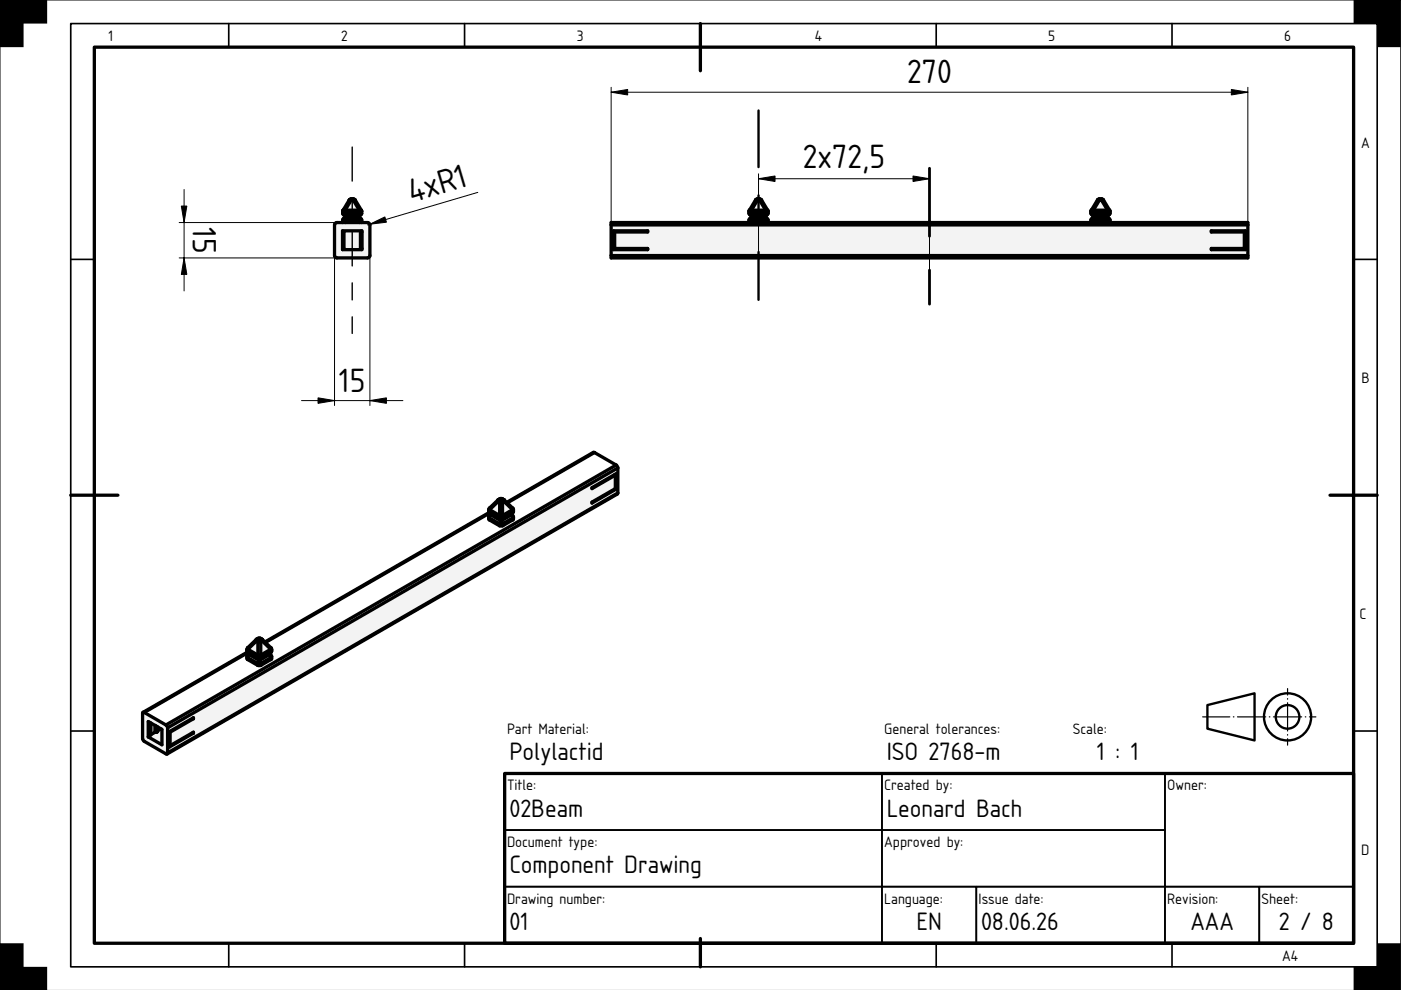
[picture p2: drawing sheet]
<svg xmlns="http://www.w3.org/2000/svg" width="297mm" height="210mm" viewBox="0 0 297 210" stroke-linecap="round" stroke-linejoin="round" font-family="sans-serif">
<path d="M0 0h297v210h-297z" fill="#fff" stroke="#000" stroke-width=".21"/>
<path d="M20 10h267v190h-267zM148.5 5v10M15 105h10M282 105h10M107 164h180v36h-180zM148.5 199v6" fill="none" stroke="#000" stroke-width=".7"/>
<g fill="none" stroke="#000" stroke-width=".35">
<path d="M15 5h277v200h-277zM48.5 5v5M98.5 5v5M198.5 5v5M248.5 5v5M15 55h5M287 55h5M15 155h5M287 155h5M107 164h80v12h-80zM107 176h80v12h-80zM187 176h60v12h-60z"/>
<path d="M187 164h60v12h-60zM247 164h40v24h-40zM48.5 200v5M98.5 200v5M107 188h80v12h-80zM187 188h20v12h-20zM198.5 200v5M207 188h40v12h-40zM247 188h20v12h-20zM248.5 200v5M267 188h20v12h-20z"/>
</g>
<path d="M0 0h10v5h-5v5h-5zM287 0h10v10h-5v-5h-5zM0 200h5v5h5v5h-10zM292 200h5v10h-10v-5h5z" fill="#000"/>
<g fill="none" stroke="#000" stroke-width=".5">
<path d="M256 149.5l10-2.5v10l-10-2.5z"/>
<circle cx="273" cy="152" r="5"/>
<circle cx="273" cy="152" r="2.5"/>
</g>
<path d="M255 152h24" fill="none" stroke="#000" stroke-width=".25" stroke-dasharray="6 .7 .1 .7" stroke-dashoffset=".2"/>
<path d="M273 158v-12" fill="none" stroke="#000" stroke-width=".25" stroke-dasharray="6 .7 .1 .7" stroke-dashoffset="4.6"/>
<g fill="#f1f3f5">
<path d="M74.1 42.3l.8-.1 .3 .1 1.4 2.3 .1 .6a.57 .57 0 0 1-.8 .5v.5a.57 .57 0 0 1 .8 .5v.5l1.5 .1 .2 .4v6.5l-.2 .4-.3 .1h-6.5l-.4-.3-.1-6.7 .3-.4 1.5-.1v-.5a.57 .57 0 0 1 .7-.5v-.5a.7 .7 0 0 1-.7-.3 .7 .7 0 0 1 0-.8z" fill-rule="evenodd"/>
<path d="M71 47.4l.4-.2 6.8 .1 .2 .4v6.7l-.5 .3-6.7-.1-.3-.4z" fill-rule="evenodd"/>
<path d="M72.6 48.9h4.1v4h-4.1z" fill-rule="evenodd"/>
<path d="M72.6 48.9h4.1v.3h-.3v3.5h.3v.2h-4.1v-.2h.3v-3.5h-.3z" fill-rule="evenodd"/>
<path d="M74.5 42.4h.4l1.3 2.2h-3z" fill-rule="evenodd"/>
<path d="M73.2 45.2h3v.5h-3z" fill-rule="evenodd"/>
<path d="M73.2 46.2h3v.5h-3z" fill-rule="evenodd"/>
<path d="M73.2 46.7h3v.5h-3z" fill-rule="evenodd"/>
<path d="M73.4 45.7h2.5v.5h-2.5z" fill-rule="evenodd"/>
</g>
<path d="M73.2 45h3" fill="none" stroke="#f1f3f5" stroke-width=".36"/>
<g fill="#f1f3f5">
<path d="M74 42.4h.5l-1.3 2.2h-.5z" fill-rule="evenodd"/>
<path d="M74.9 42.4h.4l1.3 2.2h-.4z" fill-rule="evenodd"/>
</g>
<path d="M73.2 44.7h3" fill="none" stroke="#f1f3f5" stroke-width=".26"/>
<path d="M72.8 49.2v3.5M76.5 49.2v3.5" fill="none" stroke="#f1f3f5" stroke-width=".21"/>
<g fill="#f1f3f5">
<path d="M72.7 46.7h.5v.5h-.5z" fill-rule="evenodd"/>
<path d="M76.2 46.7h.5v.5h-.5z" fill-rule="evenodd"/>
<path d="M76.2 45.2h.5l-.3 .4-.2 .1z" fill-rule="evenodd"/>
<path d="M76.2 46.2l.4 .2 .1 .3h-.5z" fill-rule="evenodd"/>
<path d="M72.9 46.3l.3-.1v.5h-.5z" fill-rule="evenodd"/>
<path d="M72.7 45.2h.5v.5l-.3-.1z" fill-rule="evenodd"/>
<path d="M76.2 44.8h.5v.4h-.5z" fill-rule="evenodd"/>
<path d="M72.7 44.8h.5v.4h-.5z" fill-rule="evenodd"/>
</g>
<path d="M72.7 49.2v3.5M76.7 49.2v3.5" fill="none" stroke="#f1f3f5" stroke-width=".21"/>
<g fill="#f1f3f5">
<path d="M76.2 44.6h.4l.1 .2h-.5z" fill-rule="evenodd"/>
<path d="M72.7 44.6h.5v.2h-.5z" fill-rule="evenodd"/>
<path d="M74.5 42.2h.4v.2h-.4z" fill-rule="evenodd"/>
<path d="M74.9 42.2l.4 .2h-.4z" fill-rule="evenodd"/>
<path d="M74.1 42.3l.4-.1v.2h-.5z" fill-rule="evenodd"/>
<path d="M72.7 44.6v.2z" fill-rule="evenodd"/>
<path d="M76.6 44.6l.1 .2z" fill-rule="evenodd"/>
</g>
<g fill="none" stroke="#000" stroke-width=".7">
<path d="M71.2 47.3l6.7-.1 .5 .2v6.8l-.2 .4-6.8 .1-.4-.3-.1-6.7zM72.6 48.9h4.1v4h-4.1zM72.6 49.2h.3v3.5h-.3M72.7 45.2l.2 .4 .3 .1M72.7 44.8v.4M72.7 46.7v.5M72.7 49.2v3.5M72.7 46.7h4M72.7 45.2h4M72.7 44.8h4M72.7 44.6v.2M72.7 44.6h.5"/>
<path d="M73.2 46.2l-.3 .1-.2 .4M73.2 46.2h3M73.2 45.7h3M73.2 44.6v1.1M73.2 46.2v1M73.2 44.6h3M73.4 45.7v.5M74 42.4h.5M74 42.4l-1.3 2.2M74.5 42.2l-.5 .2M74.5 42.2h.4M74.5 42.4l-1.3 2.2"/>
<path d="M74.5 42.4h.4M74.5 42.2v.2M74.9 42.2l.4 .2M74.9 42.4h.4M74.9 42.4l1.3 2.2M74.9 42.2v.2M75.3 42.4l1.3 2.2M75.9 45.7v.5M76.2 46.2l.2 .1 .3 .4M76.2 44.6h.4M76.2 44.6v1.1M76.2 46.2v1"/>
<path d="M76.6 44.6l.1 .2M76.6 49.2v3.5M76.7 45.2l-.3 .4-.2 .1M76.7 44.8v.4M76.7 46.7v.5M76.7 49.2v3.5M76.7 49.2h-.3v3.5h.3"/>
</g>
<path d="M74.7 31.2v39.5" fill="none" stroke="#000" stroke-width=".3" stroke-dasharray="7.2 3.6 3.6 3.6"/>
<path d="M38 47.2h33.4M38 54.7h33.4M39 40.2v21.5M70.9 47.7v38.3M78.4 47.7v38.3M101.3 40.8l-23.4 6.9M63.9 84.9h21.5" fill="none" stroke="#000" stroke-width=".21"/>
<path d="M38.4 43.7h1.2l-.6 3.5zM39 54.7l.6 3.5h-1.2zM78.4 47.5l3.2-1.5 .3 1.1zM67.4 84.4l3.5 .5-3.5 .6zM78.4 84.9l3.5-.5v1.1z" fill="#000" stroke="#000" stroke-width=".21"/>
<g fill="#f1f3f5">
<path d="M35.5 154.3l95.5-55.1v5.3l-95.5 55.1z" fill-rule="evenodd"/>
<path d="M35.2 153.7l95.4-55.1 .3 .4 .1 .2-95.5 55.1z" fill-rule="evenodd"/>
<path d="M30.3 151l4.9 2.7 .3 .4-.1 5.8-4.8-2.7-.3-.4z" fill-rule="evenodd"/>
<path d="M35.5 159.6l95.5-55.1-.1 .2-95.5 55.2z" fill-rule="evenodd"/>
<path d="M31.4 153l2.9 1.7v3.2l-2.9-1.7z" fill-rule="evenodd"/>
<path d="M56.2 136.1l47.5-27.4 .1 .1-47.5 27.4z" fill-rule="evenodd"/>
<path d="M31.8 155.6l.2 .2 .9-.6 .3 .1 .2-.2v-.2l.7-.4 .2 .2v3.2l-2.9-1.7 .4-.2z" fill-rule="evenodd"/>
<path d="M30.3 151l22.1-12.7 .1 .1-21.9 12.7z" fill-rule="evenodd"/>
<path d="M103.8 108.1l1.8-1.8 .3 .2v2.8z" fill-rule="evenodd"/>
<path d="M52.6 137.7l1.8-1.8 .3 .2v2.8z" fill-rule="evenodd"/>
<path d="M55.3 136.1l.3-.2 1.8 1.8-2.1 1.2z" fill-rule="evenodd"/>
<path d="M106.5 106.5l.4-.2 1.8 1.8-2.2 1.2z" fill-rule="evenodd"/>
<path d="M107.4 106.5l18.4-10.6h.2l-18.5 10.7z" fill-rule="evenodd"/>
<path d="M35.9 155.1l5.1-2.9v.2l-4.9 2.8v2.9l4.9-2.9v.2l-5.1 3z" fill-rule="evenodd"/>
<path d="M125.5 103.4l5.1-3v3.3l-5.1 3v-.2l5-2.9v-2.9l-5 2.9z" fill-rule="evenodd"/>
<path d="M52.7 139l.2-.2 2.1 1.2-.4 .6-2.1-1.2z" fill-rule="evenodd"/>
<path d="M55 140l2.1-1.2 .3 .4 .1 .2-2.2 1.2z" fill-rule="evenodd"/>
<path d="M103.9 109.4l.2-.2 2.1 1.2-.3 .7-2.1-1.3z" fill-rule="evenodd"/>
<path d="M106.2 110.4l2.2-1.2 .3 .4v.2l-2.1 1.3z" fill-rule="evenodd"/>
<path d="M32 153.3l.9 .5v1.4l-.9 .6z" fill-rule="evenodd"/>
<path d="M54.7 136.1h.6v2.8h-.6z" fill-rule="evenodd"/>
<path d="M105.9 106.5h.6v2.8h-.6z" fill-rule="evenodd"/>
<path d="M31.4 153l.4 .2v2.8l-.4 .2z" fill-rule="evenodd"/>
<path d="M35.9 158l.2 .1 4.7-2.8 .2 .1-5.1 3z" fill-rule="evenodd"/>
<path d="M125.5 106.5l5-2.9 .1 .1-5.1 3z" fill-rule="evenodd"/>
<path d="M35.9 155.1l4.9-2.8 .2 .1-4.9 2.8z" fill-rule="evenodd"/>
<path d="M125.5 103.4l4.8-2.8 .2 .1-5 2.9z" fill-rule="evenodd"/>
<path d="M52.5 139.4l2.1 1.2v.5l-2.1-1.3z" fill-rule="evenodd"/>
<path d="M106.6 111.1l2.1-1.3v.4l-2.1 1.3z" fill-rule="evenodd"/>
<path d="M55.3 140.6l2.2-1.2v.4l-2.2 1.3z" fill-rule="evenodd"/>
<path d="M103.8 109.8l2.1 1.3v.4l-2.1-1.3z" fill-rule="evenodd"/>
<path d="M52.9 138.8l.2-.1 1.9 1.1 1.9-1.1 .2 .1-2.1 1.2z" fill-rule="evenodd"/>
<path d="M104.1 109.2l.2-.1 1.9 1.1 2-1.1 .2 .1-2.2 1.2z" fill-rule="evenodd"/>
<path d="M103.8 108.3l2.1 1.2v.3l-2.1-1.2z" fill-rule="evenodd"/>
<path d="M106.6 109.5l2.1-1.2v.3l-2.1 1.2z" fill-rule="evenodd"/>
<path d="M55.3 139.1l2.2-1.2v.3l-2.2 1.2z" fill-rule="evenodd"/>
<path d="M52.5 137.9l2.1 1.2v.3l-2.1-1.2z" fill-rule="evenodd"/>
<path d="M130.3 100.6l.3-.2v3.3l-.1-.1v-2.9z" fill-rule="evenodd"/>
<path d="M52.6 137.7l2.1 1.2-.1 .2-2.1-1.2z" fill-rule="evenodd"/>
<path d="M106.5 109.3l2.2-1.2v.2l-2.1 1.2z" fill-rule="evenodd"/>
<path d="M55.3 138.9l2.1-1.2 .1 .2-2.2 1.2z" fill-rule="evenodd"/>
<path d="M103.8 108.1l2.1 1.2v.2l-2.1-1.2z" fill-rule="evenodd"/>
</g>
<path d="M31.9 153.2v2.6M36 155.1v3" fill="none" stroke="#f1f3f5" stroke-width=".21"/>
<g fill="#f1f3f5">
<path d="M33.4 154.1l.7 .4-.7 .4z"/>
<path d="M40.8 152.3l.2-.1v.2z"/>
<path d="M40.8 155.3l.2-.1v.2z"/>
<path d="M32.9 153.8l.3 .2v1.3h-.3z" fill-rule="evenodd"/>
<path d="M52.5 138.2l2.1 1.2 .1 .3-2.1-1.3z" fill-rule="evenodd"/>
<path d="M103.8 108.6l2.1 1.2 .1 .3-2.1-1.3z" fill-rule="evenodd"/>
<path d="M55.3 139.4l2.2-1.2-.1 .2-2.2 1.3z" fill-rule="evenodd"/>
<path d="M106.6 109.8l2.1-1.2-.1 .2-2.1 1.3z" fill-rule="evenodd"/>
<path d="M54.6 140.6h.7v.5h-.7z" fill-rule="evenodd"/>
<path d="M105.9 111.1h.7v.4h-.7z" fill-rule="evenodd"/>
<path d="M33.2 154l.2 .1v1l-.2 .2z" fill-rule="evenodd"/>
<path d="M54.6 139.1h.7v.3h-.7z" fill-rule="evenodd"/>
<path d="M105.9 109.5h.7v.3h-.7z" fill-rule="evenodd"/>
<path d="M105.9 109.3h.6l.1 .1a.46 .46 0 0 1-.7 .1z" fill-rule="evenodd"/>
<path d="M54.7 138.9h.6v.1a.46 .46 0 0 1-.7 .1z" fill-rule="evenodd"/>
<path d="M106.2 106.1l.3-.2 .4 .4-.4 .2z" fill-rule="evenodd"/>
<path d="M54.6 135.6l.1-.1 .3 .2-.3 .4-.3-.2z" fill-rule="evenodd"/>
<path d="M55 135.7l.3-.2 .3 .4-.3 .2z" fill-rule="evenodd"/>
<path d="M105.8 106l.1-.1 .3 .2-.3 .4-.3-.2z" fill-rule="evenodd"/>
<path d="M106.1 106.2l.1-.1 .3 .4h-.6z" fill-rule="evenodd"/>
<path d="M54.9 135.8l.1-.1 .3 .4h-.6z" fill-rule="evenodd"/>
<path d="M105.9 109.8h.7a.36 .36 0 0 1-.4 .3 .36 .36 0 0 1-.3-.3z" fill-rule="evenodd"/>
<path d="M54.6 139.4h.7a.36 .36 0 0 1-.3 .3 .36 .36 0 0 1-.4-.3z" fill-rule="evenodd"/>
<path d="M108.4 109.2h.2l.2 .3-.1 .3z" fill-rule="evenodd"/>
<path d="M103.7 109.3l.4-.1-.3 .6-.2-.2z" fill-rule="evenodd"/>
<path d="M52.5 138.9l.4-.1-.4 .6-.1-.2z" fill-rule="evenodd"/>
<path d="M57.1 138.8h.3l.2 .2-.1 .4z" fill-rule="evenodd"/>
<path d="M54.7 135.5l.3-.1 .3 .1-.3 .2z" fill-rule="evenodd"/>
<path d="M105.9 105.9l.3-.1 .3 .1-.3 .2z" fill-rule="evenodd"/>
<path d="M105.6 106l.3-.1-.3 .4z" fill-rule="evenodd"/>
<path d="M54.3 135.6l.4-.1-.3 .4z" fill-rule="evenodd"/>
<path d="M55.3 135.5l.3 .1v.3z" fill-rule="evenodd"/>
<path d="M106.5 105.9l.4 .1v.3z" fill-rule="evenodd"/>
<path d="M104.5 109.2l1.7 1z" fill-rule="evenodd"/>
<path d="M53.2 138.8l1.8 1z" fill-rule="evenodd"/>
<path d="M55 139.7l1.7-.9-1.7 1z" fill-rule="evenodd"/>
<path d="M106.2 110.1l1.8-.9-1.8 1z" fill-rule="evenodd"/>
<path d="M108.9 109.6l-.2 .6z" fill-rule="evenodd"/>
<path d="M52.4 139.2l.1 .6z" fill-rule="evenodd"/>
<path d="M57.6 139.2l-.1 .6z" fill-rule="evenodd"/>
<path d="M103.6 109.6l.2 .6z" fill-rule="evenodd"/>
<path d="M106.2 105.8l.6 .1z" fill-rule="evenodd"/>
<path d="M54.4 135.5l.6-.1z" fill-rule="evenodd"/>
<path d="M55 135.4l.5 .1z" fill-rule="evenodd"/>
<path d="M105.7 105.9l.5-.1z" fill-rule="evenodd"/>
<path d="M32.9 153.8v1.5z" fill-rule="evenodd"/>
<path d="M108.9 108.1l-.2 .5z" fill-rule="evenodd"/>
<path d="M57.6 137.7l-.1 .5z" fill-rule="evenodd"/>
<path d="M103.6 108.1l.2 .5z" fill-rule="evenodd"/>
<path d="M52.4 137.7l.1 .5z" fill-rule="evenodd"/>
<path d="M52.6 138.8l.3-.2 .2 .1z" fill-rule="evenodd"/>
<path d="M56.9 138.7l.1-.1 .4 .2z" fill-rule="evenodd"/>
<path d="M108.2 109.1l.1-.1 .3 .2z" fill-rule="evenodd"/>
<path d="M103.9 109.2l.3-.2 .1 .1z" fill-rule="evenodd"/>
<path d="M52.4 138l.2 .4z" fill-rule="evenodd"/>
<path d="M103.6 108.4l.3 .4z" fill-rule="evenodd"/>
<path d="M54.7 135.3h.5z" fill-rule="evenodd"/>
<path d="M57.6 138l-.2 .4z" fill-rule="evenodd"/>
<path d="M106 105.7h.5z" fill-rule="evenodd"/>
<path d="M108.9 108.4l-.3 .4z" fill-rule="evenodd"/>
<path d="M106.8 105.9l.1 .1z" fill-rule="evenodd"/>
<path d="M55.5 135.5l.1 .1z" fill-rule="evenodd"/>
<path d="M54.3 135.6l.1-.1z" fill-rule="evenodd"/>
<path d="M105.6 106l.1-.1z" fill-rule="evenodd"/>
<circle cx="106.2" cy="110.8" r=".41"/>
<circle cx="55" cy="140.4" r=".41"/>
</g>
<g fill="none" stroke="#000" stroke-width=".7">
<path d="M126 95.9h-.2l-18.4 10.6M126 95.9l4.6 2.7M126 95.9l-18.5 10.7M130.6 98.6l.4 .6M130.6 98.6l-95.4 55.1M131 99.2v5.3M131 99.2l-95.5 55.1M103.6 109.6l.2 .6M103.6 108.4l.3 .4M103.6 109.6l.2 .2M103.6 108.4l.2 .2M103.6 108.1l.2 .2"/>
<path d="M103.6 108.1v.3M103.7 108.7l-47.5 27.4M103.8 108.6l.1 .2M103.8 110.2l2.1 1.3M103.8 108.3v.3M103.8 109.8v.4M103.8 109.8l2.1 1.3M103.8 108.6l2.1 1.2M103.8 108.3l2.1 1.2M103.8 107.7v.4M103.8 107.7l-.2 .4M103.8 108.8l-47.5 27.4"/>
<path d="M103.8 108.1v.2M103.8 108.1l2.1 1.2M103.9 109.2l-.3 .4M103.9 109.2h.2M103.9 108.8l2.1 1.3M104.1 109.2l-.3 .6M104.1 109.2l2.1 1.2M104.2 109l-.3 .2M104.3 109.1l-.2 .1M104.5 109.2l1.7 1M104.5 109.2h.1M105.6 106v.3"/>
<path d="M105.6 106l-1.8 1.7M105.6 106.3l-1.8 1.8M105.6 106.3l.3 .2M105.7 105.9l-.1 .1M105.7 105.9h.2M105.9 111.5h.7M105.9 111.1h.7M105.9 109.8l.1 .3M105.9 109.8h.7M105.9 109.5h.7M105.9 109.5v.3M105.9 111.1v.4"/>
<path d="M105.9 105.9l-.3 .4M105.9 105.9l.3 .2M105.9 109.3v.2M105.9 106.5h.6M105.9 109.3h.6M105.9 106.5v2.8M106 110.1h.5M106 105.7h.5M106 105.7l-.1 .1M106 105.7l.2 .1M106 105.7l-.3 .2M106.2 110.4l.4 .7"/>
<path d="M106.2 110.4l-.3 .7M106.2 106.1l.3 .4M106.2 106.1l-.3 .4M106.2 110.1v.1M106.2 105.8l.3 .1M106.2 105.8l-.3 .1M106.5 105.7v.1M106.5 105.7l-.3 .1M106.5 105.7l.3 .2M106.5 109.3l.1 .2M106.5 106.5v2.8M106.5 105.9l.4 .4"/>
<path d="M106.5 105.9l-.3 .2M106.6 109.8l-.1 .3M106.6 109.5v.3M106.6 111.1v.4M106.8 105.9l.1 .1M106.8 105.9h-.3M106.9 106.3l1.8 1.8M106.9 106.3l-.4 .2M106.9 106v.3M106.9 106l1.8 1.7M108 109.2l-1.8 1M108 109.2h.1"/>
<path d="M108.2 109.1l.2 .1M108.3 109l.3 .2M108.4 109.2l.3 .6M108.4 109.2l-2.2 1.2M108.6 109.2l.3 .4M108.6 109.2h-.2M108.6 108.8l-2.1 1.3M108.7 108.1v.2M108.7 108.1l-2.2 1.2M108.7 107.7l.2 .4M108.7 107.7h.1M108.7 107.7v.4"/>
<path d="M108.7 108.6l-.1 .2M108.7 110.2l-2.1 1.3M108.7 108.3v.3M108.7 109.8v.4M108.7 109.8l-2.1 1.3M108.7 108.6l-2.1 1.2M108.7 108.3l-2.1 1.2M108.9 109.6l-.2 .6M108.9 108.4l-.3 .4M108.9 109.6l-.2 .2M108.9 108.4l-.2 .2M108.9 108.1l-.2 .2"/>
<path d="M108.9 108.1v.3M130.3 100.6l.2 .1M130.5 100.7l-5 2.9v-.2l5.1-3v3.3M130.5 103.6l-5 2.9v.2l5.1-3M130.5 100.7v2.9M130.5 103.6l.1 .1M131 104.5l-.1 .2-95.5 55.2M131 104.5l-95.5 55.1M52.4 139.2l.1 .6M52.4 138l.2 .4M52.4 139.2l.1 .2M52.4 138l.1 .2"/>
<path d="M52.4 137.7l.1 .2M52.4 137.7v.3M52.4 138.3l-22.1 12.7M52.5 138.2l.1 .2M52.5 139.8l2.1 1.3M52.5 137.9v.3M52.5 139.4v.4M52.5 139.4l2.1 1.2M52.5 138.2l2.1 1.2M52.5 137.9l2.1 1.2M52.5 137.3l.1 .4M52.5 137.3l-.1 .4"/>
<path d="M52.5 138.4l-21.9 12.7M52.6 137.7l-.1 .2M52.6 137.7l2.1 1.2M52.6 138.8l-.2 .4M52.6 138.8h.3M52.6 138.4l2.4 1.4M52.9 138.8l-.4 .6M52.9 138.8l2.1 1.2M52.9 138.6l-.3 .2M53.1 138.7l-.2 .1M53.2 138.8h.1M54.3 135.6l.1 .3"/>
<path d="M54.3 135.6l-1.8 1.7M54.4 135.9l-1.8 1.8M54.4 135.9l.3 .2M54.4 135.5l-.1 .1M54.4 135.5h.3M54.6 139.4l.3 .3h.3l.1-.3M54.6 139.4h.7M54.6 139.1h.7M54.6 139.1v.3M54.7 135.5l-.3 .4M54.7 135.5l.3 .2M54.7 138.9l-.1 .2"/>
<path d="M54.7 136.1h.6M54.7 138.9h.6M54.7 136.1v2.8M54.7 135.3h.5M54.7 135.3l.3 .1M54.7 135.3l-.3 .2M55 135.7l-.3 .4M55 135.7l.3 .4M55 139.7v.1M55 135.4l-.3 .1M55 135.4l.3 .1M55.2 135.3l-.2 .1"/>
<path d="M55.2 135.3l.3 .2M55.3 138.9v.2M55.3 136.1v2.8M55.3 135.5l.3 .4M55.3 135.5l-.3 .2M55.3 139.1v.3M55.5 135.5l.1 .1M55.5 135.5h-.2M55.6 135.9l-.3 .2M55.6 135.9l1.8 1.8M55.6 135.6v.3M55.6 135.6l1.8 1.7"/>
<path d="M56.7 138.8h.1M56.9 138.7l.2 .1M57 138.6l.4 .2M57.1 138.8l.4 .6M57.1 138.8l-2.1 1.2M57.4 138.8l.2 .4M57.4 138.8h-.3M57.4 138.4l-2.4 1.4M57.4 137.7l.1 .2M57.4 137.7l-2.1 1.2M57.4 137.3l.2 .4M57.4 137.3h.1"/>
<path d="M57.4 137.3v.4M57.5 138.2l-.1 .2M57.5 139.8l-2.2 1.3M57.5 137.9v.3M57.5 139.4v.4M57.5 139.4l-2.2 1.2M57.5 138.2l-2.2 1.2M57.5 137.9l-2.2 1.2M57.6 139.2l-.1 .6M57.6 138l-.2 .4M57.6 139.2l-.1 .2M57.6 138l-.1 .2"/>
<path d="M57.6 137.7l-.1 .2M57.6 137.7v.3M30.3 151l.3 .1M30.3 151l-.1 5.6 .2 .4 5 2.9M30.6 151.1l4.6 2.6M31.4 153l2.9 1.7v3.2l-2.9-1.7zM31.8 153.2v2.8l-.4 .2M31.8 155.6l.2 .2M32 153.3v2.5M32.9 155.2l-.9 .6M32.9 155.2v.1M32.9 153.8v1.4"/>
<path d="M32.9 155.3h.3M32.9 153.8v1.5M33.2 154v1.3M33.4 154.1v1l-.2 .2M34.1 154.5l-.7 .4M35.2 153.7l.3 .6M35.5 159.6l-.1 .3M35.5 154.3v5.3M35.9 155.1v3.3l5.1-3M35.9 158l.2 .1M35.9 155.1l.2 .1M36.1 155.2v2.9"/>
<path d="M40.8 155.3l.2 .1M40.8 152.3l.2 .1M41 152.4v-.2l-5.1 2.9M41 155.4v-.2l-4.9 2.9M41 152.4l-4.9 2.8M54.6 141.1h.7M54.6 140.6h.7M54.6 140.6v.5M55 140l.3 .6M55 140l-.4 .6M55.3 140.6v.5"/>
</g>
<g fill="#f1f3f5">
<path d="M129.6 47.2h29.2v-.5a.57 .57 0 0 1 .8-.5v-.5a.7 .7 0 0 1-.8-.3 .7 .7 0 0 1 .1-.8l1.4-2.3 .7-.1 .5 .2 1.3 2.2v.6a.57 .57 0 0 1-.7 .5v.5a.57 .57 0 0 1 .7 .5v.5h68.5v-.5a.57 .57 0 0 1 .8-.5v-.5a.7 .7 0 0 1-.8-.3 .7 .7 0 0 1 .1-.8l1.4-2.3 .7-.1 .5 .2 1.2 2.2 .1 .6a.57 .57 0 0 1-.7 .5v.5a.57 .57 0 0 1 .7 .5v.5h29.3v7.5h-135z" fill-rule="evenodd"/>
<path d="M129.6 47.7h135v6.5h-135z" fill-rule="evenodd"/>
<path d="M129.6 47.2h135v.5h-135z" fill-rule="evenodd"/>
<path d="M129.6 54.2h135v.5h-135z" fill-rule="evenodd"/>
<path d="M130.1 48.9h7.2v.3h-7v3.5h7v.2h-7.2z" fill-rule="evenodd"/>
<path d="M256.8 48.9h7.3v4h-7.3v-.2h7v-3.5h-7z" fill-rule="evenodd"/>
<path d="M233.1 42.4h.4l1.3 2.2h-3z" fill-rule="evenodd"/>
<path d="M160.6 42.4h.4l1.3 2.2h-3z" fill-rule="evenodd"/>
<path d="M159.3 46.7h3v.5h-3z" fill-rule="evenodd"/>
<path d="M231.8 46.7h3v.5h-3z" fill-rule="evenodd"/>
<path d="M231.8 46.2h3v.5h-3z" fill-rule="evenodd"/>
<path d="M231.8 45.2h3v.5h-3z" fill-rule="evenodd"/>
<path d="M159.3 45.2h3v.5h-3z" fill-rule="evenodd"/>
<path d="M159.3 46.2h3v.5h-3z" fill-rule="evenodd"/>
<path d="M159.6 45.7h2.5v.5h-2.5z" fill-rule="evenodd"/>
<path d="M232.1 45.7h2.5v.5h-2.5z" fill-rule="evenodd"/>
</g>
<path d="M159.3 45h3M231.8 45h3" fill="none" stroke="#f1f3f5" stroke-width=".36"/>
<g fill="#f1f3f5">
<path d="M233.5 42.4h.5l1.2 2.2h-.4z" fill-rule="evenodd"/>
<path d="M161 42.4h.5l1.3 2.2h-.5z" fill-rule="evenodd"/>
<path d="M160.2 42.4h.4l-1.3 2.2h-.4z" fill-rule="evenodd"/>
<path d="M232.7 42.4h.4l-1.3 2.2h-.4z" fill-rule="evenodd"/>
</g>
<path d="M159.3 44.7h3M231.8 44.7h3" fill="none" stroke="#f1f3f5" stroke-width=".26"/>
<g fill="#f1f3f5">
<path d="M162.3 46.7h.5v.5h-.5z" fill-rule="evenodd"/>
<path d="M158.8 46.7h.5v.5h-.5z" fill-rule="evenodd"/>
<path d="M234.8 46.7h.5v.5h-.5z" fill-rule="evenodd"/>
<path d="M231.3 46.7h.5v.5h-.5z" fill-rule="evenodd"/>
<path d="M231.3 45.2h.5v.5l-.2-.1z" fill-rule="evenodd"/>
<path d="M162.3 45.2h.5l-.2 .4-.3 .1z" fill-rule="evenodd"/>
<path d="M158.8 45.2h.5v.5l-.4-.3z" fill-rule="evenodd"/>
<path d="M234.8 45.2h.5l-.2 .4-.3 .1z" fill-rule="evenodd"/>
<path d="M159.1 46.3l.2-.1v.5h-.5z" fill-rule="evenodd"/>
<path d="M234.8 46.2l.3 .1 .2 .4h-.5z" fill-rule="evenodd"/>
<path d="M162.3 46.2l.5 .2v.3h-.5z" fill-rule="evenodd"/>
<path d="M231.6 46.3l.2-.1v.5h-.5z" fill-rule="evenodd"/>
<path d="M234.8 44.8h.5v.4h-.5z" fill-rule="evenodd"/>
<path d="M158.8 44.8h.5v.4h-.5z" fill-rule="evenodd"/>
<path d="M162.3 44.8h.5v.4h-.5z" fill-rule="evenodd"/>
<path d="M231.3 44.8h.5v.4h-.5z" fill-rule="evenodd"/>
<path d="M234.8 44.6h.4l.1 .2h-.5z" fill-rule="evenodd"/>
<path d="M158.9 44.6h.4v.2h-.5z" fill-rule="evenodd"/>
<path d="M162.3 44.6h.5v.2h-.5z" fill-rule="evenodd"/>
<path d="M231.4 44.6h.4v.2h-.5z" fill-rule="evenodd"/>
<path d="M233.1 42.2h.4v.2h-.4z" fill-rule="evenodd"/>
<path d="M160.6 42.2h.4v.2h-.4z" fill-rule="evenodd"/>
<path d="M232.8 42.3l.3-.1v.2h-.4z" fill-rule="evenodd"/>
<path d="M161 42.2l.5 .2h-.5z" fill-rule="evenodd"/>
<path d="M233.5 42.2l.5 .2h-.5z" fill-rule="evenodd"/>
<path d="M160.3 42.3l.3-.1v.2h-.4z" fill-rule="evenodd"/>
<path d="M235.2 44.6l.1 .2z" fill-rule="evenodd"/>
<path d="M162.8 44.6v.2z" fill-rule="evenodd"/>
<path d="M158.9 44.5l-.1 .3z" fill-rule="evenodd"/>
<path d="M231.4 44.5l-.1 .3z" fill-rule="evenodd"/>
</g>
<g fill="none" stroke="#000" stroke-width=".7">
<path d="M129.6 47.2h135v7.5h-135zM129.6 47.7h135M129.6 54.2h135M130.1 48.9h7.2v.3h-7v3.5h7v.2h-7.2zM158.8 45.2l.1 .2 .4 .3M158.8 44.8v.4M158.8 46.7v.5M158.8 46.7h4M158.8 45.2h4M158.8 44.8h4M158.9 44.6l-.1 .2M158.9 44.6h.4"/>
<path d="M158.9 44.5l-.1 .3M159.3 46.2l-.4 .2-.1 .3M159.3 46.2h3M159.3 45.7h3M159.3 44.6v1.1M159.3 46.2v1M159.3 44.6h3M159.6 45.7v.5M160.2 42.4h.4M160.2 42.4l-1.3 2.2M160.6 42.2l-.4 .2M160.6 42.2h.4"/>
<path d="M160.6 42.4h.4M160.6 42.4l-1.3 2.2M160.6 42.2v.2M161 42.2l.5 .2M161 42.4h.5M161 42.4l1.3 2.2M161 42.2v.2M161.5 42.4l1.3 2.2M162.1 45.7v.5M162.3 46.2l.5 .2v.3M162.3 44.6h.5M162.3 44.6v1.1"/>
<path d="M162.3 46.2v1M162.8 44.6v.2M162.8 45.2v.2l-.5 .3M162.8 44.8v.4M162.8 46.7v.5M231.3 45.2l.1 .2 .4 .3M231.3 44.8v.4M231.3 46.7v.5M231.3 46.7h4M231.3 45.2h4M231.3 44.8h4M231.4 44.6l-.1 .2"/>
<path d="M231.4 44.6h.4M231.4 44.5l-.1 .3M231.8 46.2l-.4 .2-.1 .3M231.8 46.2h3M231.8 45.7h3M231.8 44.6v1.1M231.8 46.2v1M231.8 44.6h3M232.1 45.7v.5M232.7 42.4h.4M232.7 42.4l-1.3 2.2M233.1 42.2l-.4 .2"/>
<path d="M233.1 42.2h.4M233.1 42.4l-1.3 2.2M233.1 42.4h.4M233.1 42.2v.2M233.5 42.2l.5 .2M233.5 42.4h.5M233.5 42.4l1.3 2.2M233.5 42.2v.2M234 42.4l1.2 2.2M234.6 45.7v.5M234.8 46.2l.5 .2v.3M234.8 44.6h.4"/>
<path d="M234.8 44.6v1.1M234.8 46.2v1M235.2 44.6l.1 .2M235.3 45.2v.2l-.5 .3M235.3 44.8v.4M235.3 46.7v.5M256.8 48.9h7.3v4h-7.3v-.2h7v-3.5h-7z"/>
</g>
<path d="M197.1 35.7v30.5" fill="none" stroke="#000" stroke-width=".6" stroke-dasharray="14.4 7.2 7.2 7.2"/>
<path d="M160.8 23.4v40.2" fill="none" stroke="#000" stroke-width=".5" stroke-dasharray="12 6 6 6"/>
<path d="M129.6 19.6h135M129.6 18.5v29.2M264.6 18.5v29.2M160.8 37.9h36.3M160.8 36.9v26.7M197.1 36.9v26.7" fill="none" stroke="#000" stroke-width=".21"/>
<path d="M129.6 19.6l3.5-.6v1.1zM261.1 19l3.5 .6-3.5 .5zM160.8 37.9l3.5-.6v1.2zM193.6 37.3l3.5 .6-3.5 .6z" fill="#000" stroke="#000" stroke-width=".21"/>
<g font-size="6.7">
<text x="192.3" y="17.7">270</text>
<text x="170.2" y="35.7">2x72,5</text>
<text x="87.3" y="43" transform="rotate(-16 87.3 43)">4xR1</text>
<text x="40.9" y="48.1" transform="rotate(90 40.9 48.1)">15</text>
<text x="71.9" y="83">15</text>
</g>
<g font-size="5">
<text x="108" y="161.2">Polylactid</text>
<text x="188" y="161.2">ISO 2768-m</text>
<text x="232.6" y="161.2">1 : 1</text>
<text x="108" y="173.2">02Beam</text>
<text x="188" y="173.2">Leonard Bach</text>
<text x="108" y="185.2">Component Drawing</text>
<text x="108" y="197.2">01</text>
<text x="194.3" y="197.2">EN</text>
<text x="208" y="197.2">08.06.26</text>
<text x="252.4" y="197.2">AAA</text>
<text x="271.1" y="197.2">2 / 8</text>
</g>
<g font-size="3">
<text x="23" y="8.8">1</text>
<text x="72.3" y="8.8">2</text>
<text x="122.3" y="8.8">3</text>
<text x="172.7" y="8.8">4</text>
<text x="222.3" y="8.8">5</text>
<text x="272.3" y="8.8">6</text>
<text x="288.6" y="31.3">A</text>
<text x="288.6" y="81.3">B</text>
<text x="288.3" y="131.3">C</text>
<text x="107.5" y="155.6">Part Material:</text>
<text x="187.5" y="155.6">General tolerances:</text>
<text x="227.5" y="155.6">Scale:</text>
<text x="107.5" y="167.6">Title:</text>
<text x="187.5" y="167.6">Created by:</text>
<text x="247.5" y="167.6">Owner:</text>
<text x="107.5" y="179.6">Document type:</text>
<text x="187.5" y="179.6">Approved by:</text>
<text x="288.6" y="181.3">D</text>
<text x="107.5" y="191.6">Drawing number:</text>
<text x="187.5" y="191.6">Language:</text>
<text x="207.5" y="191.6">Issue date:</text>
<text x="247.5" y="191.6">Revision:</text>
<text x="267.5" y="191.6">Sheet:</text>
<text x="271.8" y="203.8">A4</text>
</g>
</svg>
